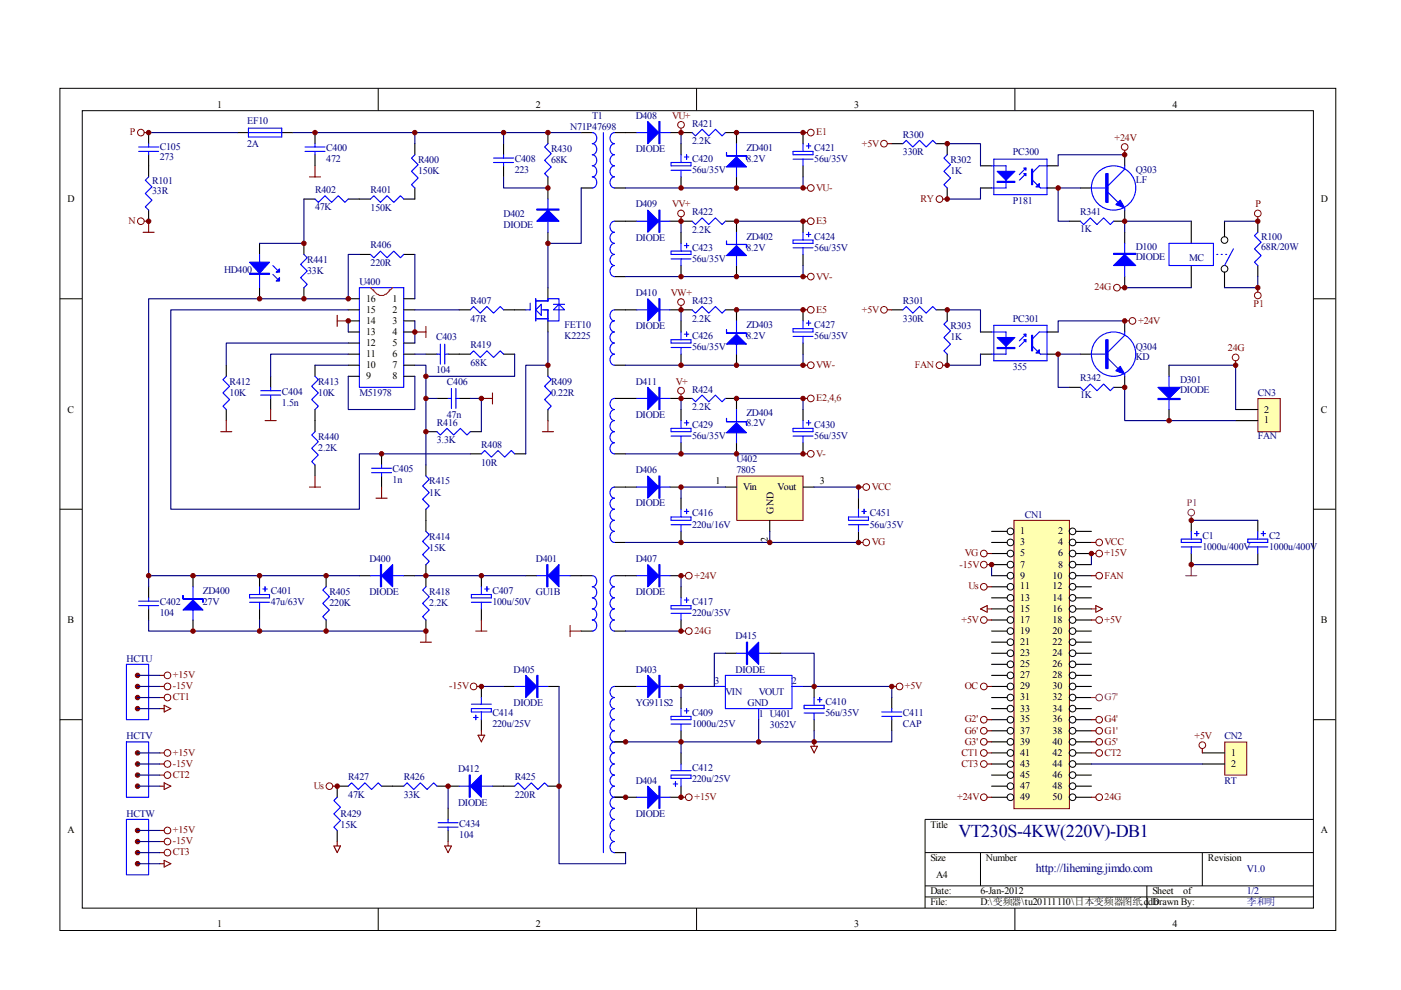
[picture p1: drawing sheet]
<svg xmlns="http://www.w3.org/2000/svg" width="297mm" height="210mm" viewBox="0 0 297 210" stroke-linecap="round" stroke-linejoin="round" font-family="sans-serif">
<g fill="none" stroke="#000" stroke-width=".21">
<path d="M12.7 18.7h270.5v178.6h-270.5zM80.2 18.7v4.7M147.7 18.7v4.7M215.2 18.7v4.7M17.4 23.5h261.1v169h-261.1zM12.7 63.3h4.7M278.4 63.3h4.7M12.7 108h4.7M278.4 108h4.7M12.7 152.6h4.7M278.4 152.6h4.7M278.4 173.7h-82.3v18.8"/>
<path d="M80.2 192.5v4.7M147.7 192.5v4.7M196.1 180.8h82.3M196.1 187.8h82.3M196.1 190.2h82.3M207.9 180.8v7M215.2 192.5v4.7M243.2 187.8v4.7M254.9 180.8v7"/>
</g>
<g fill="none" stroke="#000" stroke-width=".23">
<path d="M106.8 30.5v2.3M106.8 35.2v2.3M116.2 28.1v2.4M116.2 37.5v4.7M123.2 28.1h2.4M123.2 39.9h2.4M130.3 28.1h2.3M130.3 39.9h2.3M55 51.6v2.3M64.4 51.6v2.3M64.4 42.2h2.4M73.8 42.2h4.7"/>
<path d="M76.2 53.9h2.3M85.6 53.9h2.4M85.6 42.2h2.4M116.2 49.3v2.3M130.3 58.6h2.3M130.3 46.9h2.3M48 77.4v2.4M55 61v2.3M57.4 79.8v2.3M64.4 61v2.3M66.8 77.4v2.4M73.8 77.4h2.4"/>
<path d="M73.8 65.7h2.4M73.8 63.3h2.4M73.8 68h2.4M73.8 70.4h2.4M73.8 72.7h2.4M73.8 75.1h2.4M73.8 79.8h2.4M85.6 77.4h2.4M85.6 65.7h2.4M85.6 63.3h2.4M85.6 68h2.4M85.6 70.4h2.4"/>
<path d="M85.6 72.7h2.4M85.6 75.1h2.4M85.6 79.8h2.4M90.3 75.1h2.4M95 75.1h4.7M97.4 65.7h2.3M106.8 65.7h4.7M106.8 75.1h2.3M116.2 61v2.3M116.2 68v2.4M116.2 77.4v2.4M130.3 77.4h2.3"/>
<path d="M130.3 65.7h2.3M48 86.8v2.4M57.4 84.5v2.3M66.8 86.8v4.7M66.8 98.6v2.3M80.9 96.2v2.4M90.3 91.5h2.4M90.3 98.6v2.3M92.7 84.5h2.3M97.4 84.5h2.3M99.7 96.2h2.4M99.7 91.5h2.4"/>
<path d="M109.1 96.2h2.4M116.2 86.8v2.4M130.3 96.2h2.3M130.3 84.5h2.3M80.9 100.9v2.4M90.3 108v4.7M90.3 119.7v4.7M130.3 115h2.3M130.3 103.3h2.3M31.5 124.4v2.4M31.5 129.1v2.4M40.9 122.1v2.3"/>
<path d="M40.9 131.5v2.3M55 122.1v2.3M55 129.1v2.4M69.1 122.1v2.3M69.1 131.5v2.3M76.2 122.1h2.3M85.6 122.1h2.4M90.3 131.5v2.3M102.1 122.1v2.3M102.1 129.1v2.4M111.5 122.1h2.3M120.9 122.1h4.7"/>
<path d="M123.2 133.8h2.4M130.3 122.1h2.3M130.3 133.8h2.3M106.8 145.5h2.3M116.2 145.5h2.3M130.3 157.3h2.3M130.3 145.5h4.7M142 145.5h2.4M95 166.7h2.4M104.4 166.7h2.4M130.3 169h4.7M142 169h2.4"/>
<path d="M130.3 180.8h2.3"/>
</g>
<g fill="none" stroke="#00f" stroke-width=".23">
<path d="M104.6 33.5h4.3M104.6 34.5h4.3M106.8 32.8v.7M106.8 34.5v.7M116.2 30.5l-.7 .7 1.4 1.4-1.4 1.4 1.4 1.4-1.4 1.4 .7 .7M125.6 28.1a1.2 1.2 0 0 1 .9 1.2 1.2 1.2 0 0 1-.9 1.2 1.2 1.2 0 0 1 .9 1.1 1.2 1.2 0 0 1-.9 1.2 1.2 1.2 0 0 1 .9 1.2 1.2 1.2 0 0 1-.9 1.2 1.2 1.2 0 0 1 .9 1.1 1.2 1.2 0 0 1-.9 1.2 1.2 1.2 0 0 1 .9 1.2 1.2 1.2 0 0 1-.9 1.2M127.9 28.1v152.7M130.3 28.1a1.2 1.2 0 0 0-1 1.2 1.2 1.2 0 0 0 1 1.2 1.21 1.21 0 0 0-1 1.1 1.21 1.21 0 0 0 1 1.2 1.2 1.2 0 0 0-1 1.2 1.2 1.2 0 0 0 1 1.2 1.2 1.2 0 0 0-1 1.1 1.2 1.2 0 0 0 1 1.2 1.2 1.2 0 0 0-1 1.2 1.2 1.2 0 0 0 1 1.2M55 53.9v7.1M57.9 58.2l.9 .9M57.9 56.3l.9 .9M64.4 53.9l.7 .8-1.4 1.4 1.4 1.4-1.4 1.4 1.4 1.4-.7 .7"/>
<path d="M66.8 42.2l.7 .7 1.4-1.4 1.4 1.4 1.4-1.4 1.4 1.4 .7-.7M78.5 53.9l.8 .8 1.4-1.5 1.4 1.5 1.4-1.5 1.4 1.5 .7-.8M78.5 42.2l.8-.7 1.4 1.4 1.4-1.4 1.4 1.4 1.4-1.4 .7 .7M116.2 42.2v7.1M130.3 46.9a1.21 1.21 0 0 0-1 1.2 1.21 1.21 0 0 0 1 1.2 1.2 1.2 0 0 0-1 1.1 1.2 1.2 0 0 0 1 1.2 1.2 1.2 0 0 0-1 1.2 1.2 1.2 0 0 0 1 1.1 1.2 1.2 0 0 0-1 1.2 1.2 1.2 0 0 0 1 1.2 1.2 1.2 0 0 0-1 1.2 1.2 1.2 0 0 0 1 1.1M48 79.8l-.7 .7 1.4 1.4-1.4 1.4 1.4 1.4-1.4 1.4 .7 .7M66.8 79.8l.7 .7-1.4 1.4 1.4 1.4-1.4 1.4 1.4 1.4-.7 .7M76.2 61h9.4v21.1h-9.4zM92.7 75.1h.7M93.4 73v4.2M94.3 75.1h.7M94.3 73v4.2"/>
<path d="M99.7 75.1l.7-.7 1.4 1.4 1.4-1.4 1.4 1.4 1.5-1.4 .7 .7M99.7 65.7l.7-.7 1.4 1.4 1.4-1.4 1.4 1.4 1.5-1.4 .7 .7M112.4 64.3v1.4h-.9M113.6 63.8h2.6v-.5h2.3v4.7h-2.3v-2.3h-1.4M113.6 63.3v4.7M113.6 67.6h2.6M113.6 65.7l1.2-1.2v2.4zM116.2 79.8l.7 .7-1.4 1.4 1.4 1.4-1.4 1.4 1.4 1.4-.7 .7M117.3 65.7l1.2-1.2 1.2 1.2zM117.3 64.5h2.4M130.3 65.7a1.2 1.2 0 0 0-1 1.2 1.2 1.2 0 0 0 1 1.1 1.2 1.2 0 0 0-1 1.2 1.2 1.2 0 0 0 1 1.2 1.2 1.2 0 0 0-1 1.2 1.2 1.2 0 0 0 1 1.1 1.2 1.2 0 0 0-1 1.2 1.2 1.2 0 0 0 1 1.2 1.2 1.2 0 0 0-1 1.2 1.2 1.2 0 0 0 1 1.1M55.3 82.8h4.2"/>
<path d="M55.3 83.8h4.2M57.4 82.1v.7M57.4 83.8v.7M66.8 91.5l-.7 .7 1.4 1.4-1.4 1.5 1.4 1.4-1.4 1.4 .7 .7M78.8 99.3h4.2M80.9 98.6v.7M92.7 91.5l.7 .7 1.4-1.4 1.4 1.4 1.4-1.4 1.4 1.4 .7-.7M95 84.5h.7M95.7 82.4v4.2M96.7 84.5h.7M96.7 82.4v4.2M102.1 96.2l.7-.7 1.4 1.4 1.4-1.4 1.4 1.4 1.4-1.4 .7 .7"/>
<path d="M130.3 84.5a1.2 1.2 0 0 0-1 1.2 1.2 1.2 0 0 0 1 1.1 1.2 1.2 0 0 0-1 1.2 1.2 1.2 0 0 0 1 1.2 1.2 1.2 0 0 0-1 1.2 1.2 1.2 0 0 0 1 1.1 1.2 1.2 0 0 0-1 1.2 1.2 1.2 0 0 0 1 1.2 1.2 1.2 0 0 0-1 1.2 1.2 1.2 0 0 0 1 1.1M78.8 100.2h4.2M80.9 100.2v.7M90.3 100.9l.7 .7-1.4 1.4 1.4 1.4-1.4 1.5 1.4 1.4-.7 .7M90.3 112.7l.7 .7-1.4 1.4 1.4 1.4-1.4 1.4 1.4 1.4-.7 .7M130.3 103.3a1.2 1.2 0 0 0-1 1.1 1.2 1.2 0 0 0 1 1.2 1.2 1.2 0 0 0-1 1.2 1.2 1.2 0 0 0 1 1.2 1.21 1.21 0 0 0-1 1.1 1.21 1.21 0 0 0 1 1.2 1.2 1.2 0 0 0-1 1.2 1.2 1.2 0 0 0 1 1.2 1.2 1.2 0 0 0-1 1.1 1.2 1.2 0 0 0 1 1.2M29.4 127.5h4.2M29.4 128.4h4.2M31.5 126.8v.7M31.5 128.4v.7M40.9 124.4v7.1M52.9 127.7h4.2"/>
<path d="M52.9 126.1h4.2v.7h-4.2zM55 124.4v1.7M55 127.7v1.4M55.7 124.9h1M56.2 124.4v.9M69.1 124.4l-.7 .7 1.4 1.4-1.4 1.4 1.4 1.4-1.4 1.5 .7 .7M78.5 122.1h7.1M90.3 124.4l-.7 .7 1.4 1.4-1.4 1.4 1.4 1.4-1.4 1.5 .7 .7M99.9 126.1h4.3v.7h-4.3zM99.9 127.7h4.3M102.1 124.4v1.7M102.1 127.7v1.4"/>
<path d="M102.8 124.9h.9M103.2 124.4v.9M113.8 122.1h7.1M125.6 122.1a1.2 1.2 0 0 1 .9 1.1 1.2 1.2 0 0 1-.9 1.2 1.2 1.2 0 0 1 .9 1.2 1.2 1.2 0 0 1-.9 1.2M125.6 126.8a1.2 1.2 0 0 1 .9 1.1 1.2 1.2 0 0 1-.9 1.2 1.2 1.2 0 0 1 .9 1.2 1.2 1.2 0 0 1-.9 1.2 1.2 1.2 0 0 1 .9 1.1 1.2 1.2 0 0 1-.9 1.2M130.3 126.8a1.2 1.2 0 0 0-1 1.1 1.2 1.2 0 0 0 1 1.2 1.2 1.2 0 0 0-1 1.2 1.2 1.2 0 0 0 1 1.2 1.2 1.2 0 0 0-1 1.1 1.2 1.2 0 0 0 1 1.2M130.3 122.1a1.2 1.2 0 0 0-1 1.1 1.2 1.2 0 0 0 1 1.2 1.2 1.2 0 0 0-1 1.2 1.2 1.2 0 0 0 1 1.2M109.1 145.5h7.1M130.3 145.5a1.2 1.2 0 0 0-1 1.2 1.2 1.2 0 0 0 1 1.2 1.2 1.2 0 0 0-1 1.2 1.2 1.2 0 0 0 1 1.1 1.2 1.2 0 0 0-1 1.2 1.2 1.2 0 0 0 1 1.2 1.2 1.2 0 0 0-1 1.2 1.2 1.2 0 0 0 1 1.1 1.21 1.21 0 0 0-1 1.2 1.21 1.21 0 0 0 1 1.2 1.2 1.2 0 0 0-1 1.2 1.2 1.2 0 0 0 1 1.1 1.2 1.2 0 0 0-1 1.2 1.2 1.2 0 0 0 1 1.2 1.2 1.2 0 0 0-1 1.2 1.2 1.2 0 0 0 1 1.1 1.2 1.2 0 0 0-1 1.2 1.2 1.2 0 0 0 1 1.2 1.2 1.2 0 0 0-1 1.2 1.2 1.2 0 0 0 1 1.1 1.2 1.2 0 0 0-1 1.2 1.2 1.2 0 0 0 1 1.2 1.21 1.21 0 0 0-1 1.2 1.21 1.21 0 0 0 1 1.1 1.2 1.2 0 0 0-1 1.2 1.2 1.2 0 0 0 1 1.2 1.2 1.2 0 0 0-1 1.2 1.2 1.2 0 0 0 1 1.1 1.2 1.2 0 0 0-1 1.2 1.2 1.2 0 0 0 1 1.2M135 145.5h7M151.4 145.5h2.4M153.8 143.2h14.1v7h-14.1z"/>
<path d="M160.9 150.2v2.4M167.9 145.5h2.4M97.4 166.7h7M135 169h7"/>
</g>
<path d="M78.5 61l.5 .5h.3a1.74 1.74 0 0 0 1.6 1.1 1.74 1.74 0 0 0 1.6-1.1h.3l.4-.5" fill="none" stroke="#f00" stroke-width=".23"/>
<g fill="#00f" stroke="#00f" stroke-width=".23">
<path d="M113.8 46.9l2.4-2.3 2.3 2.3z"/>
<path d="M52.9 55.6h4.2l-2.1 2.3z"/>
<path d="M59.3 58.9v.7h-.7z"/>
<path d="M59.3 57v.7h-.7z"/>
<path d="M118.5 119.7v4.7l-2.3-2.3z"/>
<path d="M83.2 119.7v4.7l-2.3-2.3z"/>
<path d="M38.8 129.3l2.1-2.1 2.1 2.1z"/>
<path d="M137.3 143.2l2.4 2.3-2.4 2.4z"/>
<path d="M137.3 166.7l2.4 2.3-2.4 2.4z"/>
<path d="M111.5 143.2l2.3 2.3-2.3 2.4z"/>
<path d="M99.7 166.7l2.4-2.4v4.7z"/>
<path d="M113.8 44.3h4.7v.3h-4.7z" fill-rule="evenodd"/>
<path d="M52.9 57.9h4.2v.3h-4.2z" fill-rule="evenodd"/>
<path d="M115.9 119.7h.3v4.7h-.3z" fill-rule="evenodd"/>
<path d="M80.7 119.7h.2v4.7h-.2z" fill-rule="evenodd"/>
<path d="M38.8 126.3v.7h4.2v.7v-.7h-4.2z" fill-rule="evenodd"/>
<path d="M139.7 143.2h.2v4.7h-.2z" fill-rule="evenodd"/>
<path d="M139.7 166.7h.2v4.7h-.2z" fill-rule="evenodd"/>
<path d="M113.8 143.2h.3v4.7h-.3z" fill-rule="evenodd"/>
<path d="M99.5 164.3h.2v4.7h-.2z" fill-rule="evenodd"/>
</g>
<g fill="none" stroke="#800000" stroke-width=".21">
<circle cx="29.9" cy="28.1" r=".7"/>
<circle cx="29.9" cy="46.9" r=".7"/>
</g>
<g fill="none" stroke="#800000" stroke-width=".23">
<path d="M30.6 28.1h.9M30.3 49.3h2.4M30.6 46.9h.9v2.4M71.5 66.9v2.3M71.5 68h2.3M88 70.4h2.3M90.3 69.2v2.4M46.8 91.5h2.3M48 89.2v2.3M56.2 89.2h2.4M57.4 86.8v2.4M102.1 84.5h2.3"/>
<path d="M104.4 83.3v2.4M115 91.5h2.3M116.2 89.2v2.3M65.6 103.3h2.4M66.8 100.9v2.4M79.7 105.6h2.4M80.9 103.3v2.3M89.1 136.2h2.4M90.3 133.8v2.4M100.9 133.8h2.3M102.1 131.5v2.3M120.9 132.6v2.4"/>
<path d="M120.9 133.8h2.3"/>
</g>
<g fill="none" stroke="#000080" stroke-width=".23">
<path d="M106.8 37.5v2.4h9.4M106.8 28.1v2.4M123.2 39.9v11.7h-7v9.4M55 51.6h9.4M76.2 53.9h-2.4v9.4h-42.3v58.8h44.7M88 53.9v9.4M66.8 77.4h7M73.8 79.8v7h14.2v-7M73.8 65.7h-37.6v42.3h40v-11.8h23.5M73.8 75.1h-16.4v4.7M73.8 72.7h-25.8v4.7M73.8 68v2.4"/>
<path d="M88 77.4h2.3v21.2M88 68v4.7M88 65.7h9.4M88 75.1h2.3M109.1 75.1v4.7h-18.8M116.2 70.4v7h-4.7v18.8M90.3 84.5h2.4M99.7 84.5h2.4v7M31.5 131.5v2.3h58.8M31.5 122.1v2.3M55 131.5v2.3M88 122.1h23.5"/>
</g>
<g fill="#800000" stroke="#800000" stroke-width=".21">
<circle cx="73.8" cy="63.3" r=".47"/>
<circle cx="64.4" cy="63.3" r=".47"/>
<circle cx="73.8" cy="68" r=".47"/>
<circle cx="88" cy="70.4" r=".47"/>
<circle cx="90.3" cy="122.1" r=".47"/>
<circle cx="102.1" cy="122.1" r=".47"/>
<circle cx="55" cy="63.3" r=".47"/>
<circle cx="69.1" cy="122.1" r=".47"/>
<circle cx="55" cy="122.1" r=".47"/>
<circle cx="40.9" cy="122.1" r=".47"/>
<circle cx="31.5" cy="122.1" r=".47"/>
<circle cx="90.3" cy="133.8" r=".47"/>
<circle cx="69.1" cy="133.8" r=".47"/>
<circle cx="40.9" cy="133.8" r=".47"/>
<circle cx="55" cy="133.8" r=".47"/>
<circle cx="90.3" cy="91.5" r=".47"/>
<circle cx="90.3" cy="79.8" r=".47"/>
<circle cx="90.3" cy="84.5" r=".47"/>
<circle cx="102.1" cy="84.5" r=".47"/>
<circle cx="116.2" cy="77.4" r=".47"/>
<circle cx="132.6" cy="169" r=".47"/>
</g>
<path d="M156.3 101h14v9.3h-14z" fill="#ffffb0"/>
<g fill="none" stroke="#800000" stroke-width=".21">
<path d="M156.2 100.9h14.1v9.4h-14.1z"/>
<circle cx="144.4" cy="26.5" r=".71"/>
<circle cx="171.9" cy="39.9" r=".7"/>
<circle cx="171.9" cy="28.1" r=".7"/>
<circle cx="144.4" cy="45.3" r=".71"/>
<circle cx="171.9" cy="46.9" r=".7"/>
<circle cx="171.9" cy="58.6" r=".7"/>
<circle cx="144.4" cy="64" r=".71"/>
<circle cx="171.9" cy="65.7" r=".71"/>
<circle cx="171.9" cy="77.4" r=".7"/>
<circle cx="144.4" cy="82.8" r=".71"/>
<circle cx="171.9" cy="96.2" r=".71"/>
<circle cx="171.9" cy="84.5" r=".7"/>
<circle cx="183.7" cy="115" r=".7"/>
<circle cx="183.7" cy="103.3" r=".7"/>
<circle cx="146" cy="133.8" r=".71"/>
<circle cx="146" cy="122.1" r=".71"/>
<circle cx="100.4" cy="145.5" r=".71"/>
<circle cx="190.7" cy="145.5" r=".71"/>
<circle cx="69.8" cy="166.7" r=".7"/>
<circle cx="146" cy="169" r=".71"/>
</g>
<g fill="none" stroke="#000" stroke-width=".23">
<path d="M132.6 28.1h2.4M142 28.1h4.7M144.4 30.5v2.3M144.4 37.5v2.4M153.8 28.1h2.4v2.4M156.2 37.5v2.4M170.3 28.1v2.4M170.3 35.2v2.3M132.6 46.9h2.4M142 46.9h4.7M144.4 49.3v2.3M144.4 56.3v2.3"/>
<path d="M153.8 46.9h2.4v2.4M156.2 56.3v2.3M170.3 46.9v2.4M170.3 53.9v2.4M132.6 65.7h2.4M142 65.7h4.7M144.4 68v2.4M144.4 75.1v2.3M153.8 65.7h2.4v2.3M156.2 75.1v2.3M170.3 65.7v2.3M170.3 72.7v2.4"/>
<path d="M132.6 84.5h2.4M142 84.5h4.7M144.4 86.8v2.4M144.4 93.9v2.3M153.8 84.5h2.4M170.3 86.8v2.4M170.3 93.9v2.3M132.6 103.3h2.4M142 103.3h2.4M144.4 105.6v2.4M144.4 112.7v2.3M153.8 103.3h2.4"/>
<path d="M163.2 110.3v2.4M170.3 103.3h2.3M182 105.6v2.4M182 112.7v2.3M132.6 122.1h2.4M142 122.1h2.4M144.4 124.4v2.4M144.4 131.5v2.3M153.8 138.5h2.4M163.2 138.5h2.4M102.1 145.5v2.4M102.1 152.6v2.3"/>
<path d="M144.4 147.9v2.3M144.4 154.9v2.4M144.4 159.6v2.4M172.6 145.5v2.4M172.6 152.6v2.3M189.1 147.9v2.3M189.1 152.6v2.3M71.5 176.1v2.3M73.8 166.7h-2.3v2.3M80.9 166.7h4.7M92.7 166.7h2.3M95 171.4v2.3"/>
<path d="M95 176.1v2.3M106.8 166.7h2.3M116.2 166.7h2.3M144.4 166.7v2.3"/>
</g>
<g fill="none" stroke="#00f" stroke-width=".23">
<path d="M135 28.1h7M142.3 34.5h4.2v.7h-4.2zM142.3 36.1h4.2M144.4 32.8v1.7M144.4 36.1v1.4M145.1 33.3h.9M145.6 32.8v.9M146.7 28.1l.7 .7 1.5-1.4 1.4 1.4 1.4-1.4 1.4 1.4 .7-.7M156.2 30.5v7M168.1 32.1h4.3v.7h-4.3zM168.1 33.7h4.3M170.3 30.5v1.6"/>
<path d="M170.3 33.7v1.5M171 30.9h.9M171.4 30.5v.9M135 46.9h7M142.3 53.2h4.2v.7h-4.2zM142.3 54.9h4.2M144.4 51.6v1.6M144.4 54.9v1.4M145.1 52.1h.9M145.6 51.6v.9M146.7 46.9l.7 .7 1.5-1.4 1.4 1.4 1.4-1.4 1.4 1.4 .7-.7M156.2 49.3v7"/>
<path d="M168.1 50.9h4.3v.7h-4.3zM168.1 52.5h4.3M170.3 49.3v1.6M170.3 52.5v1.4M171 49.7h.9M171.4 49.3v.9M135 65.7h7M142.3 72h4.2v.7h-4.2zM142.3 73.7h4.2M144.4 70.4v1.6M144.4 73.7v1.4M145.1 70.9h.9"/>
<path d="M145.6 70.4v.9M146.7 65.7l.7 .7 1.5-1.4 1.4 1.4 1.4-1.4 1.4 1.4 .7-.7M156.2 68v7.1M168.1 69.7h4.3v.7h-4.3zM168.1 71.3h4.3M170.3 68v1.7M170.3 71.3v1.4M171 68.5h.9M171.4 68v1M135 84.5h7M142.3 90.8h4.2v.7h-4.2zM142.3 92.5h4.2"/>
<path d="M144.4 89.2v1.6M144.4 92.5v1.4M145.1 89.6h.9M145.6 89.2v.9M146.7 84.5l.7 .7 1.5-1.4 1.4 1.4 1.4-1.4 1.4 1.4 .7-.7M168.1 90.8h4.3v.7h-4.3zM168.1 92.5h4.3M170.3 89.2v1.6M170.3 92.5v1.4M171 89.6h.9M171.4 89.2v.9M135 103.3h7"/>
<path d="M142.3 109.6h4.2v.7h-4.2zM142.3 111.3h4.2M144.4 108v1.6M144.4 111.3v1.4M145.1 108.4h.9M145.6 108v.9M179.9 111.3h4.2M179.9 109.6h4.2v.7h-4.2zM182 108v1.6M182 111.3v1.4M182.7 108.4h1M183.2 108v.9"/>
<path d="M135 122.1h7M142.3 128.4h4.2v.7h-4.2zM142.3 130h4.2M144.4 126.8v1.6M144.4 130v1.5M145.1 127.2h.9M145.6 126.8v.9M156.2 138.5h7M99.9 150.2h4.3v.7h-4.3zM99.9 149.3h4.3M100.4 152.1h1M100.9 151.7v.9"/>
<path d="M102.1 147.9v1.4M102.1 150.9v1.7M142.3 151.9h4.2v.7h-4.2zM142.3 153.5h4.2M144.4 150.2v1.7M144.4 153.5v1.4M145.1 150.7h.9M145.6 150.2v1M170.5 149.5h4.2v.7h-4.2zM170.5 151.2h4.2M172.6 147.9v1.6M172.6 151.2v1.4"/>
<path d="M173.3 148.4h1M173.8 147.9v.9M187 151.9h4.2M187 150.9h4.2M189.1 150.2v.7M189.1 151.9v.7M71.5 169l-.7 .7 1.4 1.4-1.4 1.5 1.4 1.4-1.4 1.4 .7 .7M73.8 166.7l.7-.7 1.5 1.4 1.4-1.4 1.4 1.4 1.4-1.4 .7 .7M85.6 166.7l.7-.7 1.4 1.4 1.4-1.4 1.4 1.4 1.4-1.4 .8 .7M92.9 174.4h4.2M92.9 175.4h4.2M95 173.7v.7"/>
<path d="M95 175.4v.7M109.1 166.7l.7-.7 1.4 1.4 1.4-1.4 1.5 1.4 1.4-1.4 .7 .7M142.3 164.3h4.2v.7h-4.2zM142.3 163.4h4.2M142.7 166.2h1M143.2 165.7v1M144.4 162v1.4M144.4 165v1.7"/>
</g>
<g fill="#00f" stroke="#00f" stroke-width=".23">
<path d="M137.3 25.8l2.4 2.3-2.4 2.4z"/>
<path d="M137.3 44.6l2.4 2.3-2.4 2.4z"/>
<path d="M137.3 63.3l2.4 2.4-2.4 2.3z"/>
<path d="M137.3 100.9l2.4 2.4-2.4 2.3z"/>
<path d="M137.3 119.7l2.4 2.4-2.4 2.3z"/>
<path d="M160.9 136.2v4.7l-2.4-2.4z"/>
<path d="M154 35.4l2.2-2.1 2.1 2.1z"/>
<path d="M154 54.2l2.2-2.1 2.1 2.1z"/>
<path d="M154 73l2.2-2.1 2.1 2.1z"/>
<path d="M137.3 82.1l2.4 2.4-2.4 2.3z"/>
<path d="M139.7 25.8h.2v4.7h-.2z" fill-rule="evenodd"/>
<path d="M139.7 44.6h.2v4.7h-.2z" fill-rule="evenodd"/>
<path d="M139.7 63.3h.2v4.7h-.2z" fill-rule="evenodd"/>
<path d="M139.7 100.9h.2v4.7h-.2z" fill-rule="evenodd"/>
<path d="M139.7 119.7h.2v4.7h-.2z" fill-rule="evenodd"/>
<path d="M158.3 136.2h.2v4.7h-.2z" fill-rule="evenodd"/>
<path d="M154 32.3v.7h4.3v.7v-.7h-4.3z" fill-rule="evenodd"/>
<path d="M154 51.1v.7h4.3v.7v-.7h-4.3z" fill-rule="evenodd"/>
<path d="M154 69.9v.7h4.3v.7v-.7h-4.3z" fill-rule="evenodd"/>
<path d="M139.7 82.1h.2v4.7h-.2z" fill-rule="evenodd"/>
</g>
<g fill="none" stroke="#000080" stroke-width=".23">
<path d="M144.4 28.1v2.4M156.2 28.1h14.1M170.3 37.5v2.4h-37.7M144.4 46.9v2.4M156.2 46.9h14.1M170.3 56.3v2.3h-37.7M144.4 65.7v2.3M156.2 65.7h14.1M170.3 75.1v2.3h-37.7M132.6 96.2h37.7M144.4 84.5v2.3M132.6 115h49.4"/>
<path d="M153.8 103.3h-9.4v2.3M163.2 112.7v2.3M172.6 103.3h9.4v2.3M132.6 133.8h11.8M144.4 122.1v2.3M153.8 138.5h-2.4v7h-7v2.4M165.6 138.5h7v7M102.1 145.5h4.7M118.5 145.5v37.6h14.1v-2.3M144.4 157.3v2.3M160.9 152.6v4.7M170.3 145.5h18.8v2.4"/>
<path d="M172.6 154.9v2.4h-40M189.1 154.9v2.4h-16.5M95 166.7v4.7"/>
</g>
<g fill="#800000" stroke="#800000" stroke-width=".21">
<circle cx="118.5" cy="166.7" r=".47"/>
<circle cx="144.4" cy="145.5" r=".47"/>
<circle cx="132.6" cy="157.3" r=".47"/>
<circle cx="160.9" cy="157.3" r=".47"/>
<circle cx="144.4" cy="157.3" r=".47"/>
<circle cx="172.6" cy="157.3" r=".47"/>
<circle cx="172.6" cy="145.5" r=".47"/>
<circle cx="144.4" cy="103.3" r=".47"/>
<circle cx="144.4" cy="115" r=".47"/>
<circle cx="170.3" cy="28.1" r=".47"/>
<circle cx="156.1" cy="28.1" r=".47"/>
<circle cx="144.4" cy="28.1" r=".47"/>
<circle cx="170.3" cy="39.9" r=".47"/>
<circle cx="144.4" cy="39.9" r=".47"/>
<circle cx="156.1" cy="39.9" r=".47"/>
<circle cx="170.3" cy="46.9" r=".47"/>
<circle cx="156.1" cy="46.9" r=".47"/>
<circle cx="144.4" cy="46.9" r=".47"/>
<circle cx="170.3" cy="58.6" r=".47"/>
<circle cx="144.4" cy="58.6" r=".47"/>
<circle cx="156.1" cy="58.6" r=".47"/>
<circle cx="170.3" cy="65.7" r=".47"/>
<circle cx="156.1" cy="65.7" r=".47"/>
<circle cx="144.4" cy="65.7" r=".47"/>
<circle cx="170.3" cy="77.4" r=".47"/>
<circle cx="144.4" cy="77.4" r=".47"/>
<circle cx="156.1" cy="77.4" r=".47"/>
<circle cx="144.4" cy="84.5" r=".47"/>
<circle cx="163.2" cy="115" r=".47"/>
<circle cx="182" cy="103.3" r=".47"/>
<circle cx="182" cy="115" r=".47"/>
<circle cx="144.4" cy="122.1" r=".47"/>
<circle cx="144.4" cy="133.8" r=".47"/>
<circle cx="189.1" cy="145.5" r=".47"/>
<circle cx="144.4" cy="169" r=".47"/>
<circle cx="102.1" cy="145.5" r=".47"/>
<circle cx="71.5" cy="166.7" r=".47"/>
<circle cx="95" cy="166.7" r=".47"/>
</g>
<g fill="none" stroke="#800000" stroke-width=".23">
<path d="M144.4 27.2v.9M170.3 28.1h.9M170.3 39.9h.9M144.4 46v.9M170.3 46.9h.9M170.3 58.6h.9M144.4 64.8v.9M170.3 65.7h.9M170.3 77.4h.9M144.4 83.5v1M170.3 84.5h.9M170.3 96.2h.9"/>
<path d="M182 103.3h1M182 115h1M144.4 122.1h.9M144.4 133.8h.9M101.1 145.5h1M101.4 155.9h1.4l-.7 1.4zM102.1 154.9v1M171.9 158.2h1.4l-.7 1.4zM172.6 157.3v.9M189.1 145.5h.9M70.5 166.7h1M70.8 179.4h1.4l-.7 1.4z"/>
<path d="M71.5 178.4v1M94.3 179.4h1.4l-.7 1.4zM95 178.4v1M144.4 169h.9"/>
</g>
<path d="M215.1 110.4h11.6v61.1h-11.6z" fill="#ffffb0"/>
<g fill="none" stroke="#800000" stroke-width=".21">
<path d="M215 110.3h11.7v61.2h-11.7z"/>
<circle cx="187.4" cy="30.5" r=".7"/>
<circle cx="238.5" cy="31.2" r=".71"/>
<circle cx="199.2" cy="42.2" r=".7"/>
<circle cx="187.4" cy="65.7" r=".71"/>
<circle cx="199.2" cy="77.4" r=".7"/>
<circle cx="236.8" cy="61" r=".71"/>
</g>
<g fill="none" stroke="#000" stroke-width=".21">
<circle cx="259.6" cy="57" r=".71"/>
<circle cx="259.6" cy="50.9" r=".71"/>
<circle cx="214.2" cy="112.7" r=".71"/>
<circle cx="214.2" cy="115" r=".71"/>
<circle cx="214.2" cy="119.7" r=".71"/>
<circle cx="214.2" cy="117.4" r=".71"/>
<circle cx="227.4" cy="112.7" r=".71"/>
<circle cx="227.4" cy="115" r=".7"/>
<circle cx="227.4" cy="119.7" r=".7"/>
<circle cx="227.4" cy="117.4" r=".7"/>
<circle cx="214.2" cy="129.1" r=".71"/>
<circle cx="214.2" cy="126.8" r=".71"/>
<circle cx="214.2" cy="133.8" r=".71"/>
<circle cx="214.2" cy="124.4" r=".71"/>
<circle cx="214.2" cy="138.5" r=".71"/>
<circle cx="214.2" cy="136.2" r=".71"/>
<circle cx="214.2" cy="131.5" r=".71"/>
<circle cx="214.2" cy="122.1" r=".71"/>
<circle cx="227.4" cy="129.1" r=".71"/>
<circle cx="227.4" cy="126.8" r=".71"/>
<circle cx="227.4" cy="124.4" r=".7"/>
<circle cx="227.4" cy="133.8" r=".7"/>
<circle cx="227.4" cy="138.5" r=".7"/>
<circle cx="227.4" cy="136.2" r=".7"/>
<circle cx="227.4" cy="122.1" r=".7"/>
<circle cx="227.4" cy="131.5" r=".7"/>
<circle cx="214.2" cy="143.2" r=".71"/>
<circle cx="214.2" cy="157.3" r=".71"/>
<circle cx="214.2" cy="145.5" r=".71"/>
<circle cx="214.2" cy="159.6" r=".71"/>
<circle cx="214.2" cy="140.8" r=".71"/>
<circle cx="214.2" cy="152.6" r=".71"/>
<circle cx="214.2" cy="147.9" r=".71"/>
<circle cx="214.2" cy="154.9" r=".71"/>
<circle cx="214.2" cy="150.2" r=".71"/>
<circle cx="227.4" cy="143.2" r=".71"/>
<circle cx="227.4" cy="157.3" r=".71"/>
<circle cx="227.4" cy="145.5" r=".71"/>
<circle cx="227.4" cy="140.8" r=".71"/>
<circle cx="227.4" cy="159.6" r=".71"/>
<circle cx="227.4" cy="152.6" r=".7"/>
<circle cx="227.4" cy="147.9" r=".7"/>
<circle cx="227.4" cy="154.9" r=".7"/>
<circle cx="227.4" cy="150.2" r=".7"/>
<circle cx="214.2" cy="162" r=".71"/>
<circle cx="214.2" cy="164.3" r=".71"/>
<circle cx="214.2" cy="169" r=".71"/>
<circle cx="214.2" cy="166.7" r=".71"/>
<circle cx="227.4" cy="162" r=".7"/>
<circle cx="227.4" cy="164.3" r=".7"/>
<circle cx="227.4" cy="169" r=".7"/>
<circle cx="227.4" cy="166.7" r=".7"/>
</g>
<g fill="none" stroke="#000" stroke-width=".23">
<path d="M189.1 30.5h2.3M198.5 30.5h2.3v2.3M200.8 39.9v2.3M207.9 35.2h2.3M207.9 39.9h2.3M222 35.2h2.3M222 39.9h2.3M238.5 49.3v2.3M238.5 58.6v2.4M252.6 46.9v4.7M252.6 56.3v4.7M259.6 46.9v3.3"/>
<path d="M259.6 57.7v3.3M189.1 65.7h2.3M198.5 65.7h2.3v2.3M200.8 75.1v2.3M207.9 70.4h2.3M207.9 75.1h2.3M222 70.4h2.3M222 75.1h2.3M247.9 77.4v2.4M247.9 86.8v2.4M210.2 112.7h3.3M210.2 115h3.3"/>
<path d="M210.2 117.4h3.3M210.2 119.7h3.3M228.1 112.7h3.3M228.1 115h3.3M228.1 117.4h3.3M228.1 119.7h3.3M210.2 122.1h3.3M210.2 124.4h3.3M210.2 126.8h3.3M210.2 129.1h3.3M210.2 131.5h3.3M210.2 133.8h3.3"/>
<path d="M210.2 136.2h3.3M210.2 138.5h3.3M228.1 122.1h3.3M228.1 124.4h3.3M228.1 126.8h3.3M228.1 129.1h3.3M228.1 131.5h3.3M228.1 133.8h3.3M228.1 136.2h3.3M228.1 138.5h3.3M210.2 140.9h3.3M210.2 143.2h3.3"/>
<path d="M210.2 145.5h3.3M210.2 147.9h3.3M210.2 150.2h3.3M210.2 152.6h3.3M210.2 154.9h3.3M210.2 157.3h3.3M210.2 159.6h3.3M228.1 140.9h3.3M228.1 143.2h3.3M228.1 145.5h3.3M228.1 147.9h3.3M228.1 150.2h3.3"/>
<path d="M228.1 152.6h3.3M228.1 154.9h3.3M228.1 157.3h3.3M228.1 159.6h3.3M210.2 162h3.3M210.2 164.3h3.3M210.2 166.7h3.3M210.2 169h3.3M228.1 162h3.3M228.1 164.3h3.3M228.1 166.7h3.3M228.1 169h3.3"/>
</g>
<g fill="none" stroke="#00f" stroke-width=".23">
<path d="M191.4 30.5l.7-.7 1.4 1.4 1.5-1.4 1.4 1.4 1.4-1.4 .7 .7M200.8 32.8l-.7 .7 1.4 1.4-1.4 1.4 1.4 1.4-1.4 1.5 .7 .7M210.2 35.2h3.1v4.7h-3.1M210.7 33.7h11.3v7.6h-11.3zM217.5 36.8l-1.4 1.4M217.5 35.6l-1.4 1.4M218.9 38.2l1.7 1.7h1.4M222 35.2h-1.6l-1.5 1.4M238.5 51.6v7M247.9 51.6h9.4v4.7h-9.4zM258 53.9h.2M258.9 53.9h.2"/>
<path d="M259.9 53.9h.2M261.5 52.8l-1.9 3.5M191.4 65.7l.7-.7 1.4 1.4 1.5-1.4 1.4 1.4 1.4-1.4 .7 .7M200.8 68l-.7 .7 1.4 1.5-1.4 1.4 1.4 1.4-1.4 1.4 .7 .7M210.2 70.4h3.1v4.7h-3.1M210.7 69h11.3v7.5h-11.3zM217.5 72l-1.4 1.4M217.5 70.9l-1.4 1.4M218.9 73.4l1.7 1.7h1.4M222 70.4h-1.6l-1.5 1.4M247.9 79.8v7"/>
</g>
<g fill="#00f" stroke="#00f" stroke-width=".23">
<path d="M211.4 36.3h3.8l-1.9 1.9z"/>
<path d="M217.1 35.6h.4v.5z"/>
<path d="M217.1 36.8h.4v.5z"/>
<path d="M219.6 39.6l.8-.7v.7z"/>
<path d="M236.1 56.3l2.4-2.4 2.3 2.4z"/>
<path d="M211.4 71.6h3.8l-1.9 1.8z"/>
<path d="M217.1 70.9h.4v.4z"/>
<path d="M217.1 72h.4v.5z"/>
<path d="M220.4 74.1v.8h-.8z"/>
<path d="M245.5 82.1h4.7l-2.3 2.4z"/>
<path d="M211.4 38.4h3.8v.3h-3.8z" fill-rule="evenodd"/>
<path d="M218.7 35.9h.2v3.3h-.2z" fill-rule="evenodd"/>
<path d="M236.1 53.7h4.7v.2h-4.7z" fill-rule="evenodd"/>
<path d="M211.4 73.7h3.8v.2h-3.8z" fill-rule="evenodd"/>
<path d="M218.7 71.1h.2v3.3h-.2z" fill-rule="evenodd"/>
<path d="M245.5 84.5h4.7v.2h-4.7z" fill-rule="evenodd"/>
</g>
<path d="M188.1 30.5h1M238.5 31.9v.9M199.9 42.2h.9M188.1 65.7h1M199.9 77.4h.9M237.5 61h1" fill="none" stroke="#800000" stroke-width=".23"/>
<path d="M200.8 30.5h7.1v4.7M207.9 39.9v2.3h-7.1" fill="none" stroke="#000080" stroke-width=".23"/>
<path d="M266.8 84.6h4.6v6.9h-4.6z" fill="#ffffb0"/>
<g fill="none" stroke="#800000" stroke-width=".21">
<path d="M266.7 84.5h4.7v7h-4.7z"/>
<circle cx="240.1" cy="68" r=".71"/>
<circle cx="262" cy="75.8" r=".71"/>
<circle cx="208.6" cy="119.7" r=".71"/>
<circle cx="208.6" cy="117.4" r=".71"/>
<circle cx="233" cy="115" r=".71"/>
<circle cx="233" cy="117.4" r=".71"/>
<circle cx="208.6" cy="124.4" r=".71"/>
<circle cx="208.6" cy="131.5" r=".71"/>
<circle cx="233" cy="131.5" r=".71"/>
<circle cx="233" cy="122.1" r=".71"/>
<circle cx="35.5" cy="143.2" r=".71"/>
<circle cx="35.5" cy="145.5" r=".71"/>
<circle cx="35.5" cy="147.9" r=".71"/>
</g>
<path d="M156.2 84.5v2.3M156.2 93.9v2.3M262 89.2h4.7M262 86.8h4.7" fill="none" stroke="#000" stroke-width=".23"/>
<path d="M200.8 65.7h7.1v4.7M207.9 75.1v2.3h-7.1M170.3 84.5v2.3M210.2 119.7v2.4M231.4 117.4v2.3" fill="none" stroke="#000080" stroke-width=".23"/>
<g fill="none" stroke="#800000" stroke-width=".23">
<path d="M238.5 68h.9M262 76.5v.9M209.3 117.4h.9M209.3 119.7h.9M231.4 115h.9M231.4 117.4h.9M207.9 129.1l1.4-.7v1.4zM209.3 129.1h.9M209.3 131.5h.9M209.3 124.4h.9M231.4 129.1h.9M231.4 122.1h.9"/>
<path d="M231.4 131.5h.9M232.3 128.4l1.5 .7-1.5 .7zM33.9 143.2h.9M33.9 145.5h.9M33.9 147.9h.9M33.9 150.2h.9M34.8 149.5l1.4 .7-1.4 .7z"/>
</g>
<path d="M156.2 86.8v7.1" fill="none" stroke="#00f" stroke-width=".23"/>
<g fill="#00f" stroke="#00f" stroke-width=".23">
<path d="M154 91.8l2.2-2.2 2.1 2.2z"/>
<path d="M154 88.7v.7h4.3v.7v-.7h-4.3z" fill-rule="evenodd"/>
</g>
<g fill="#800000" stroke="#800000" stroke-width=".21">
<circle cx="210.2" cy="119.7" r=".47"/>
<circle cx="231.4" cy="117.4" r=".47"/>
</g>
<path d="M259.8 157.4h4.5v7h-4.5z" fill="#ffffb0"/>
<g fill="none" stroke="#800000" stroke-width=".21">
<path d="M259.7 157.3h4.6v7.1h-4.6z"/>
<circle cx="266.7" cy="45.3" r=".71"/>
<circle cx="266.7" cy="62.6" r=".71"/>
<circle cx="35.5" cy="159.6" r=".71"/>
<circle cx="208.6" cy="157.3" r=".71"/>
<circle cx="208.6" cy="145.5" r=".71"/>
<circle cx="208.6" cy="159.6" r=".71"/>
<circle cx="208.6" cy="152.6" r=".71"/>
<circle cx="208.6" cy="154.9" r=".71"/>
<circle cx="233" cy="157.3" r=".71"/>
<circle cx="233" cy="159.6" r=".71"/>
<circle cx="233" cy="152.6" r=".71"/>
<circle cx="233" cy="154.9" r=".71"/>
<circle cx="254.9" cy="158" r=".71"/>
<circle cx="35.5" cy="176.1" r=".71"/>
<circle cx="35.5" cy="162" r=".71"/>
<circle cx="35.5" cy="164.3" r=".71"/>
<circle cx="35.5" cy="178.4" r=".71"/>
<circle cx="208.6" cy="162" r=".71"/>
<circle cx="208.6" cy="169" r=".71"/>
<circle cx="233" cy="169" r=".71"/>
<circle cx="35.5" cy="180.8" r=".71"/>
</g>
<g fill="none" stroke="#000" stroke-width=".23">
<path d="M31.5 28.1v2.4M31.5 32.8v4.7M50.3 28.1h2.4M59.7 28.1h2.4M66.8 28.1v2.4M66.8 32.8v2.4M88 30.5v2.3M88 39.9v2.3M229 39.9h2.4M238.5 32.8v2.4M31.5 44.6v2.3M226.7 46.9h2.3"/>
<path d="M238.5 44.6v2.3h-2.4M266.7 46.9v2.4M266.7 56.3v2.3M229 75.1h2.4M238.5 68v2.4M238.5 79.8v2.3h-2.4M226.7 82.1h2.3M252.6 110.3v2.4M252.6 117.4v2.3M266.7 110.3v2.4M266.7 117.4v2.3M254.9 159.6h4.7"/>
<path d="M254.9 162h4.7"/>
</g>
<g fill="none" stroke="#800000" stroke-width=".23">
<path d="M65.6 37.5h2.4M66.8 35.2v2.3M266.7 46v.9M266.7 61v.9M33.9 159.6h.9M209.3 159.6h.9M209.3 152.6h.9M209.3 154.9h.9M209.3 157.3h.9M209.3 145.5h.9M231.4 159.6h.9M231.4 152.6h.9"/>
<path d="M231.4 154.9h.9M231.4 157.3h.9M254.9 158.7v.9M33.9 162h.9M33.9 164.3h.9M33.9 166.7h.9M33.9 176.1h.9M33.9 178.4h.9M34.8 166l1.4 .7-1.4 .7zM209.3 169h.9M209.3 162h.9M231.4 169h.9"/>
<path d="M33.9 180.8h.9M33.9 183.1h.9M34.8 182.4l1.4 .7-1.4 .7z"/>
</g>
<g fill="none" stroke="#000080" stroke-width=".23">
<path d="M31.5 28.1h18.8M62.1 28.1h61.1M88 28.1v2.4M229 39.9h-4.7v7h2.4M238.5 32.8h-14.2v2.4M64.4 42.2v9.4M252.6 46.9h-14.1v2.4M259.6 46.9h7.1M266.7 58.6v2.4h-7.1M229 75.1h-4.7v7h2.4M238.5 68h-14.2v2.4M238.5 61h14.1"/>
<path d="M247.9 77.4h14.1v9.4M156.2 84.5h14.1M238.5 82.1v7.1h23.5M252.6 110.3h14.1M252.6 119.7h14.1M29.2 143.2h4.7M29.2 145.5h4.7M29.2 147.9h4.7M29.2 150.2h4.7M29.2 159.6h4.7M29.2 162h4.7M29.2 164.3h4.7"/>
<path d="M29.2 166.7h4.7M29.2 176.1h4.7M29.2 178.4h4.7M231.4 162h23.5M29.2 180.8h4.7M29.2 183.1h4.7"/>
</g>
<g fill="none" stroke="#00f" stroke-width=".23">
<path d="M29.4 31.2h4.2M29.4 32.1h4.2M31.5 37.5l-.7 .7 1.4 1.4-1.4 1.4 1.4 1.4-1.4 1.5 .7 .7M31.5 30.5v.7M31.5 32.1v.7M52.7 27.2h7v1.8h-7zM52.7 28.1h7M64.7 31.2h4.2M64.7 32.1h4.2M66.8 30.5v.7M66.8 32.1v.7M88 32.8l-.8 .7 1.5 1.4-1.5 1.4 1.5 1.4-1.5 1.5 .8 .7"/>
<path d="M231.4 39.9h3.5M238.5 35.2v.7l-3.6 3.5M229 46.9l.8 .7 1.4-1.4 1.4 1.4 1.4-1.4 1.4 1.4 .7-.7M234.9 40.8l2.1 2.1M238.5 44.1v.5M266.7 49.3l-.7 .7 1.4 1.4-1.4 1.4 1.4 1.4-1.4 1.4 .7 .7M231.4 75.1h3.5M234.9 76l2.1 2.1M238.5 70.4v.7l-3.6 3.5M238.5 79.3v.5M229 82.1l.8 .7 1.4-1.4 1.4 1.4 1.4-1.4 1.4 1.4 .7-.7M250.4 114.3h4.3v.7h-4.3z"/>
<path d="M250.4 116h4.3M252.6 112.7v1.6M252.6 116v1.4M253.3 113.1h.9M253.7 112.7v.9M264.6 116h4.2M264.6 114.3h4.2v.7h-4.2zM266.7 112.7v1.6M266.7 116v1.4M267.4 113.1h.9M267.9 112.7v.9M26.8 140.9h4.7v11.7h-4.7z"/>
<path d="M26.8 157.3h4.7v11.7h-4.7zM26.8 173.7h4.7v11.8h-4.7z"/>
<circle cx="236.1" cy="39.9" r="4.7"/>
<circle cx="236.1" cy="75.1" r="4.7"/>
</g>
<g fill="#800000" stroke="#800000" stroke-width=".21">
<circle cx="116.2" cy="28.1" r=".47"/>
<circle cx="66.8" cy="28.1" r=".47"/>
<circle cx="116.2" cy="51.6" r=".47"/>
<circle cx="31.5" cy="28.1" r=".47"/>
<circle cx="31.5" cy="46.9" r=".47"/>
<circle cx="80.9" cy="96.2" r=".47"/>
<circle cx="144.4" cy="96.2" r=".47"/>
<circle cx="156.1" cy="96.2" r=".47"/>
<circle cx="170.3" cy="96.2" r=".47"/>
<circle cx="156.1" cy="84.5" r=".47"/>
<circle cx="170.3" cy="84.5" r=".47"/>
<circle cx="200.8" cy="65.7" r=".47"/>
<circle cx="200.8" cy="77.4" r=".47"/>
<circle cx="200.8" cy="30.5" r=".47"/>
<circle cx="200.8" cy="42.2" r=".47"/>
<circle cx="266.7" cy="46.9" r=".47"/>
<circle cx="266.7" cy="61" r=".47"/>
<circle cx="238.5" cy="32.8" r=".47"/>
<circle cx="238.5" cy="61" r=".47"/>
<circle cx="238.5" cy="46.9" r=".47"/>
<circle cx="224.3" cy="39.9" r=".47"/>
<circle cx="238.5" cy="68" r=".47"/>
<circle cx="224.3" cy="75.1" r=".47"/>
<circle cx="238.5" cy="82.1" r=".47"/>
<circle cx="247.9" cy="89.2" r=".47"/>
<circle cx="29.2" cy="143.2" r=".47"/>
<circle cx="29.2" cy="145.5" r=".47"/>
<circle cx="29.2" cy="147.9" r=".47"/>
<circle cx="29.2" cy="150.2" r=".47"/>
<circle cx="29.2" cy="159.6" r=".47"/>
<circle cx="29.2" cy="162" r=".47"/>
<circle cx="29.2" cy="164.3" r=".47"/>
<circle cx="29.2" cy="166.7" r=".47"/>
<circle cx="29.2" cy="176.1" r=".47"/>
<circle cx="29.2" cy="178.4" r=".47"/>
<circle cx="29.2" cy="180.8" r=".47"/>
<circle cx="29.2" cy="183.1" r=".47"/>
<circle cx="88" cy="28.1" r=".47"/>
<circle cx="64.4" cy="51.6" r=".47"/>
<circle cx="252.6" cy="110.3" r=".47"/>
<circle cx="252.6" cy="119.7" r=".47"/>
<circle cx="262" cy="77.4" r=".47"/>
<circle cx="116.2" cy="39.9" r=".47"/>
<circle cx="106.8" cy="28.1" r=".47"/>
</g>
<g fill="#00f" stroke="#00f" stroke-width=".23">
<path d="M236.6 43.4l.9-1 1 1.7z"/>
<path d="M236.6 78.6l.9-.9 1 1.6z"/>
<path d="M234.5 36.8h.4v6.1h-.4z" fill-rule="evenodd"/>
<path d="M234.5 72h.4v6.1h-.4z" fill-rule="evenodd"/>
</g>
<g fill="none" stroke="#a1006a" stroke-width=".21">
<circle cx="252.6" cy="108.7" r=".7"/>
<circle cx="233" cy="147.9" r=".71"/>
</g>
<path d="M252.6 109.4v.9M252.6 119.7v2.4M251.4 122.1h2.3M231.4 147.9h.9" fill="none" stroke="#a1006a" stroke-width=".23"/>
<text font-size="3.8" fill="#000080" x="203.2" y="177.5">VT230S-4KW(220V)-DB1</text>
<text font-size="2.5" fill="#000080" x="219.6" y="184.8">http://liheming.jimdo.com</text>
<g font-size="2.1">
<text x="46.1" y="22.9">1</text>
<text x="113.6" y="22.9">2</text>
<text x="181.1" y="22.9">3</text>
<text x="248.6" y="22.9">4</text>
<text x="14.3" y="42.8">D</text>
<text x="280.1" y="42.8">D</text>
<text x="77.6" y="63.9">16</text>
<text x="83.2" y="63.9">1</text>
<text x="77.6" y="71">13</text>
<text x="77.6" y="68.7">14</text>
<text x="77.6" y="66.3">15</text>
<text x="83.2" y="66.3">2</text>
<text x="83.2" y="68.7">3</text>
<text x="83.2" y="71">4</text>
<text x="77.6" y="75.7">11</text>
<text x="77.6" y="73.3">12</text>
<text x="83.2" y="73.3">5</text>
<text x="83.2" y="75.7">6</text>
<text x="77.6" y="80.4">9</text>
<text x="77.6" y="78.1">10</text>
<text x="83.2" y="78.1">7</text>
<text x="83.2" y="80.4">8</text>
<text x="14.3" y="87.5">C</text>
<text x="268.1" y="89.8">1</text>
<text x="268.1" y="87.5">2</text>
<text x="280.1" y="87.5">C</text>
<text x="151.7" y="102.7">1</text>
<text x="157.6" y="103.9">Vin</text>
<text x="164.8" y="103.9">Vout</text>
<text x="173.8" y="102.7">3</text>
<text x="164" y="108.9" transform="rotate(-90 164 108.9)">GND</text>
<text x="216.3" y="113.3">1</text>
<text x="224.4" y="113.3">2</text>
<text x="162.8" y="115" transform="rotate(-90 162.8 115)">2</text>
<text x="216.3" y="115.6">3</text>
<text x="216.3" y="118">5</text>
<text x="224.4" y="115.6">4</text>
<text x="224.4" y="118">6</text>
<text x="216.3" y="120.3">7</text>
<text x="216.3" y="122.7">9</text>
<text x="216.3" y="125">11</text>
<text x="223.2" y="122.7">10</text>
<text x="223.2" y="125">12</text>
<text x="224.4" y="120.3">8</text>
<text x="216.3" y="127.4">13</text>
<text x="216.3" y="129.7">15</text>
<text x="223.2" y="127.4">14</text>
<text x="223.2" y="129.7">16</text>
<text x="14.3" y="132.1">B</text>
<text x="216.3" y="132.1">17</text>
<text x="216.3" y="134.4">19</text>
<text x="216.3" y="136.8">21</text>
<text x="223.2" y="132.1">18</text>
<text x="223.2" y="134.4">20</text>
<text x="223.2" y="136.8">22</text>
<text x="280.1" y="132.1">B</text>
<text x="216.3" y="139.1">23</text>
<text x="216.3" y="141.5">25</text>
<text x="216.3" y="143.8">27</text>
<text x="223.2" y="139.1">24</text>
<text x="223.2" y="141.5">26</text>
<text x="223.2" y="143.8">28</text>
<text x="216.3" y="146.1">29</text>
<text x="216.3" y="148.5">31</text>
<text x="223.2" y="146.1">30</text>
<text x="223.2" y="148.5">32</text>
<text x="216.3" y="150.9">33</text>
<text x="216.3" y="153.2">35</text>
<text x="216.3" y="155.5">37</text>
<text x="223.2" y="150.9">34</text>
<text x="223.2" y="153.2">36</text>
<text x="223.2" y="155.5">38</text>
<text x="216.3" y="157.9">39</text>
<text x="216.3" y="160.3">41</text>
<text x="223.2" y="157.9">40</text>
<text x="223.2" y="160.3">42</text>
<text x="261" y="160.3">1</text>
<text x="216.3" y="162.6">43</text>
<text x="216.3" y="164.9">45</text>
<text x="216.3" y="167.3">47</text>
<text x="223.2" y="162.6">44</text>
<text x="223.2" y="164.9">46</text>
<text x="223.2" y="167.3">48</text>
<text x="261" y="162.6">2</text>
<text x="216.3" y="169.6">49</text>
<text x="223.2" y="169.6">50</text>
<text x="14.3" y="176.7">A</text>
<text x="197.3" y="175.5">Title</text>
<text x="280.1" y="176.7">A</text>
<text x="197.3" y="182.6">Size</text>
<text x="209" y="182.6">Number</text>
<text x="256.1" y="182.6">Revision</text>
<text x="197.3" y="189.6">Date:</text>
<text x="197.3" y="192">File:</text>
<text x="198.5" y="186.1">A4</text>
<text x="207.9" y="189.6">6-Jan-2012</text>
<text x="207.9" y="192">D:\变频器\tu20111110\日本变频器图纸.ddb</text>
<text x="244.3" y="189.6">Sheet</text>
<text x="244.3" y="192">Drawn By:</text>
<text x="250.9" y="189.6">of</text>
<text x="46.1" y="196.6">1</text>
<text x="113.6" y="196.6">2</text>
<text x="181.1" y="196.6">3</text>
<text x="248.6" y="196.6">4</text>
</g>
<g font-size="2.1" fill="#800000">
<text x="27.5" y="28.7">P</text>
<text x="142.5" y="25.2">VU+</text>
<text x="173.1" y="28.7">E1</text>
<text x="236.3" y="29.9">+24V</text>
<text x="182.7" y="31.1">+5V</text>
<text x="173.1" y="40.5">VU-</text>
<text x="27.3" y="47.5">N</text>
<text x="142.5" y="44">VV+</text>
<text x="173.1" y="47.5">E3</text>
<text x="195.2" y="42.8">RY</text>
<text x="266.2" y="44">P</text>
<text x="173.1" y="59.3">VV-</text>
<text x="142.2" y="62.8">VW+</text>
<text x="232.1" y="61.6">24G</text>
<text x="265.8" y="65.1">P1</text>
<text x="173.1" y="66.3">E5</text>
<text x="182.7" y="66.3">+5V</text>
<text x="241.3" y="68.7">+24V</text>
<text x="260.3" y="74.5">24G</text>
<text x="143.3" y="81.5">V+</text>
<text x="173.1" y="78.1">VW-</text>
<text x="194" y="78.1">FAN</text>
<text x="173.1" y="85.1">E2,4,6</text>
<text x="173.1" y="96.9">V-</text>
<text x="184.8" y="103.9">VCC</text>
<text x="184.8" y="115.6">VG</text>
<text x="204.6" y="118">VG</text>
<text x="234.2" y="115.6">VCC</text>
<text x="234.2" y="118">+15V</text>
<text x="147.2" y="122.7">+24V</text>
<text x="203.5" y="120.3">-15V</text>
<text x="205.3" y="125">Us</text>
<text x="234.2" y="122.7">FAN</text>
<text x="147.2" y="134.4">24G</text>
<text x="203.9" y="132.1">+5V</text>
<text x="234.2" y="132.1">+5V</text>
<text x="36.7" y="143.8">+15V</text>
<text x="36.7" y="146.1">-15V</text>
<text x="36.7" y="148.5">CT1</text>
<text x="95.2" y="146.1">-15V</text>
<text x="191.9" y="146.1">+5V</text>
<text x="204.6" y="146.1">OC</text>
<text x="204.6" y="153.2">G2'</text>
<text x="204.6" y="155.5">G6'</text>
<text x="234.2" y="153.2">G4'</text>
<text x="234.2" y="155.5">G1'</text>
<text x="36.7" y="160.3">+15V</text>
<text x="203.9" y="160.3">CT1</text>
<text x="204.6" y="157.9">G3'</text>
<text x="234.2" y="160.3">CT2</text>
<text x="234.2" y="157.9">G5'</text>
<text x="253.2" y="156.7">+5V</text>
<text x="36.7" y="162.6">-15V</text>
<text x="36.7" y="164.9">CT2</text>
<text x="66.5" y="167.3">Us</text>
<text x="203.9" y="162.6">CT3</text>
<text x="147.2" y="169.6">+15V</text>
<text x="202.9" y="169.6">+24V</text>
<text x="234.2" y="169.6">24G</text>
<text x="36.7" y="176.7">+15V</text>
<text x="36.7" y="179">-15V</text>
<text x="36.7" y="181.4">CT3</text>
</g>
<g font-size="2.1" fill="#000080">
<text x="52.4" y="26.3">EF10</text>
<text x="120.9" y="27.5">N71P47698</text>
<text x="125.6" y="25.2">T1</text>
<text x="134.8" y="25.2">D408</text>
<text x="146.7" y="26.9">R421</text>
<text x="191.4" y="29.2">R300</text>
<text x="33.9" y="31.8">C105</text>
<text x="33.9" y="33.9">273</text>
<text x="52.4" y="31.1">2A</text>
<text x="69.2" y="32">C400</text>
<text x="69.2" y="34.4">472</text>
<text x="88.6" y="34.6">R400</text>
<text x="109.1" y="34.4">C408</text>
<text x="116.8" y="32.3">R430</text>
<text x="116.8" y="34.6">68K</text>
<text x="134.8" y="32.3">DIODE</text>
<text x="146.7" y="34.4">C420</text>
<text x="146.7" y="30.6">2.2K</text>
<text x="158.2" y="32">ZD401</text>
<text x="158.2" y="34.4">8.2V</text>
<text x="172.6" y="32">C421</text>
<text x="172.6" y="34.4">56u/35V</text>
<text x="191.4" y="32.9">330R</text>
<text x="201.5" y="34.6">R302</text>
<text x="214.7" y="32.9">PC300</text>
<text x="32.3" y="39">R101</text>
<text x="32.3" y="41.2">33R</text>
<text x="66.8" y="40.9">R402</text>
<text x="78.6" y="40.9">R401</text>
<text x="88.6" y="36.9">150K</text>
<text x="109.1" y="36.7">223</text>
<text x="146.7" y="36.7">56u/35V</text>
<text x="201.5" y="36.9">1K</text>
<text x="240.8" y="36.7">Q303</text>
<text x="240.8" y="38.8">LF</text>
<text x="66.8" y="44.5">47K</text>
<text x="78.6" y="44.7">150K</text>
<text x="106.8" y="46.1">D402</text>
<text x="134.8" y="44">D409</text>
<text x="146.7" y="45.6">R422</text>
<text x="214.7" y="43.3">P181</text>
<text x="229" y="45.6">R341</text>
<text x="78.6" y="52.7">R406</text>
<text x="106.8" y="48.4">DIODE</text>
<text x="134.8" y="51.1">DIODE</text>
<text x="146.7" y="53.2">C423</text>
<text x="146.7" y="49.4">2.2K</text>
<text x="158.2" y="50.8">ZD402</text>
<text x="158.2" y="53.2">8.2V</text>
<text x="172.6" y="50.8">C424</text>
<text x="172.6" y="53.2">56u/35V</text>
<text x="229" y="49.1">1K</text>
<text x="240.8" y="52.9">D100</text>
<text x="267.4" y="50.8">R100</text>
<text x="267.4" y="52.9">68R/20W</text>
<text x="47.5" y="57.8">HD400</text>
<text x="65.1" y="55.7">R441</text>
<text x="65.1" y="58.1">33K</text>
<text x="78.6" y="56.4">220R</text>
<text x="146.7" y="55.5">56u/35V</text>
<text x="240.8" y="55">DIODE</text>
<text x="252.1" y="55.3">MC</text>
<text x="76.2" y="60.5">U400</text>
<text x="99.7" y="64.4">R407</text>
<text x="134.8" y="62.8">D410</text>
<text x="146.7" y="64.4">R423</text>
<text x="191.4" y="64.4">R301</text>
<text x="99.7" y="68.2">47R</text>
<text x="119.7" y="69.6">FET10</text>
<text x="119.7" y="71.9">K2225</text>
<text x="134.8" y="69.8">DIODE</text>
<text x="146.7" y="71.9">C426</text>
<text x="146.7" y="68.2">2.2K</text>
<text x="158.2" y="69.6">ZD403</text>
<text x="158.2" y="71.9">8.2V</text>
<text x="172.6" y="69.6">C427</text>
<text x="172.6" y="71.9">56u/35V</text>
<text x="191.4" y="68.2">330R</text>
<text x="201.5" y="69.8">R303</text>
<text x="214.7" y="68.2">PC301</text>
<text x="92.5" y="72.2">C403</text>
<text x="99.7" y="73.8">R419</text>
<text x="99.7" y="77.6">68K</text>
<text x="146.7" y="74.3">56u/35V</text>
<text x="201.5" y="72.2">1K</text>
<text x="240.8" y="74.3">Q304</text>
<text x="240.8" y="76.4">KD</text>
<text x="48.7" y="81.5">R412</text>
<text x="48.7" y="83.9">10K</text>
<text x="59.8" y="83.7">C404</text>
<text x="67.5" y="81.5">R413</text>
<text x="67.5" y="83.9">10K</text>
<text x="76.2" y="83.9">M51978</text>
<text x="92.5" y="79.2">104</text>
<text x="94.7" y="81.5">C406</text>
<text x="116.8" y="81.5">R409</text>
<text x="116.8" y="83.9">0.22R</text>
<text x="134.8" y="81.5">D411</text>
<text x="146.7" y="83.2">R424</text>
<text x="214.7" y="78.5">355</text>
<text x="229" y="80.9">R342</text>
<text x="250.2" y="81.1">D301</text>
<text x="250.2" y="83.2">DIODE</text>
<text x="266.7" y="83.9">CN3</text>
<text x="59.8" y="86">1.5n</text>
<text x="94.7" y="88.6">47n</text>
<text x="134.8" y="88.6">DIODE</text>
<text x="146.7" y="87">2.2K</text>
<text x="158.2" y="88.2">ZD404</text>
<text x="229" y="84.3">1K</text>
<text x="67.5" y="93.3">R440</text>
<text x="67.5" y="95.7">2.2K</text>
<text x="92.6" y="90.3">R416</text>
<text x="92.6" y="94">3.3K</text>
<text x="102" y="94.9">R408</text>
<text x="146.7" y="90.7">C429</text>
<text x="146.7" y="93.1">56u/35V</text>
<text x="158.2" y="90.3">8.2V</text>
<text x="172.6" y="90.7">C430</text>
<text x="172.6" y="93.1">56u/35V</text>
<text x="266.7" y="93.1">FAN</text>
<text x="83.2" y="100.1">C405</text>
<text x="102" y="98.7">10R</text>
<text x="134.8" y="100.3">D406</text>
<text x="156.1" y="98">U402</text>
<text x="156.1" y="100.3">7805</text>
<text x="83.2" y="102.5">1n</text>
<text x="91" y="102.7">R415</text>
<text x="91" y="105.1">1K</text>
<text x="134.8" y="107.4">DIODE</text>
<text x="146.7" y="109.5">C416</text>
<text x="146.7" y="111.9">220u/16V</text>
<text x="184.4" y="109.5">C451</text>
<text x="184.4" y="111.9">56u/35V</text>
<text x="217.3" y="109.7">CN1</text>
<text x="78.3" y="119.1">D400</text>
<text x="91" y="114.5">R414</text>
<text x="91" y="116.8">15K</text>
<text x="113.6" y="119.1">D401</text>
<text x="134.8" y="119.1">D407</text>
<text x="254.9" y="114.2">C1</text>
<text x="254.9" y="116.6">1000u/400V</text>
<text x="269.1" y="114.2">C2</text>
<text x="269.1" y="116.6">1000u/400V</text>
<text x="43" y="125.9">ZD400</text>
<text x="57.4" y="125.9">C401</text>
<text x="104.4" y="125.9">C407</text>
<text x="33.9" y="128.3">C402</text>
<text x="33.9" y="130.7">104</text>
<text x="43" y="128.3">27V</text>
<text x="57.4" y="128.3">47u/63V</text>
<text x="69.8" y="126.2">R405</text>
<text x="69.8" y="128.5">220K</text>
<text x="78.3" y="126.2">DIODE</text>
<text x="91" y="126.2">R418</text>
<text x="91" y="128.5">2.2K</text>
<text x="104.4" y="128.3">100u/50V</text>
<text x="113.6" y="126.2">GU1B</text>
<text x="134.8" y="126.2">DIODE</text>
<text x="146.7" y="128.3">C417</text>
<text x="146.7" y="130.7">220u/35V</text>
<text x="156" y="135.6">D415</text>
<text x="26.8" y="140.3">HCTU</text>
<text x="108.9" y="142.6">D405</text>
<text x="134.8" y="142.6">D403</text>
<text x="156" y="142.6">DIODE</text>
<text x="108.9" y="149.7">DIODE</text>
<text x="134.8" y="149.7">YG911S2</text>
<text x="151.5" y="145">3</text>
<text x="153.8" y="147.3">VIN</text>
<text x="158.5" y="149.7">GND</text>
<text x="160.9" y="147.3">VOUT</text>
<text x="167.9" y="145">2</text>
<text x="175" y="149.5">C410</text>
<text x="104.4" y="151.8">C414</text>
<text x="104.4" y="154.1">220u/25V</text>
<text x="146.7" y="151.8">C409</text>
<text x="146.7" y="154.1">1000u/25V</text>
<text x="160.9" y="152">1 U401</text>
<text x="163.2" y="154.4">3052V</text>
<text x="175" y="151.8">56u/35V</text>
<text x="191.4" y="151.8">C411</text>
<text x="191.4" y="154.1">CAP</text>
<text x="26.8" y="156.7">HCTV</text>
<text x="259.6" y="156.7">CN2</text>
<text x="73.8" y="165.5">R427</text>
<text x="85.6" y="165.5">R426</text>
<text x="97.1" y="163.8">D412</text>
<text x="109.1" y="165.5">R425</text>
<text x="134.8" y="166.1">D404</text>
<text x="146.7" y="163.5">C412</text>
<text x="146.7" y="165.9">220u/25V</text>
<text x="259.6" y="166.1">RT</text>
<text x="26.8" y="173.2">HCTW</text>
<text x="72.2" y="173.2">R429</text>
<text x="73.8" y="169.2">47K</text>
<text x="85.6" y="169.2">33K</text>
<text x="97.1" y="170.8">DIODE</text>
<text x="109.1" y="169.2">220R</text>
<text x="134.8" y="173.2">DIODE</text>
<text x="72.2" y="175.5">15K</text>
<text x="97.4" y="175.3">C434</text>
<text x="97.4" y="177.6">104</text>
<text x="264.3" y="184.9">V1.0</text>
<text x="264.3" y="189.6">1/2</text>
<text x="264.3" y="192">李和明</text>
</g>
<g font-size="2.1" fill="#a1006a">
<text x="251.6" y="107.4">P1</text>
<text x="234.2" y="148.5">G7'</text>
</g>
</svg>
